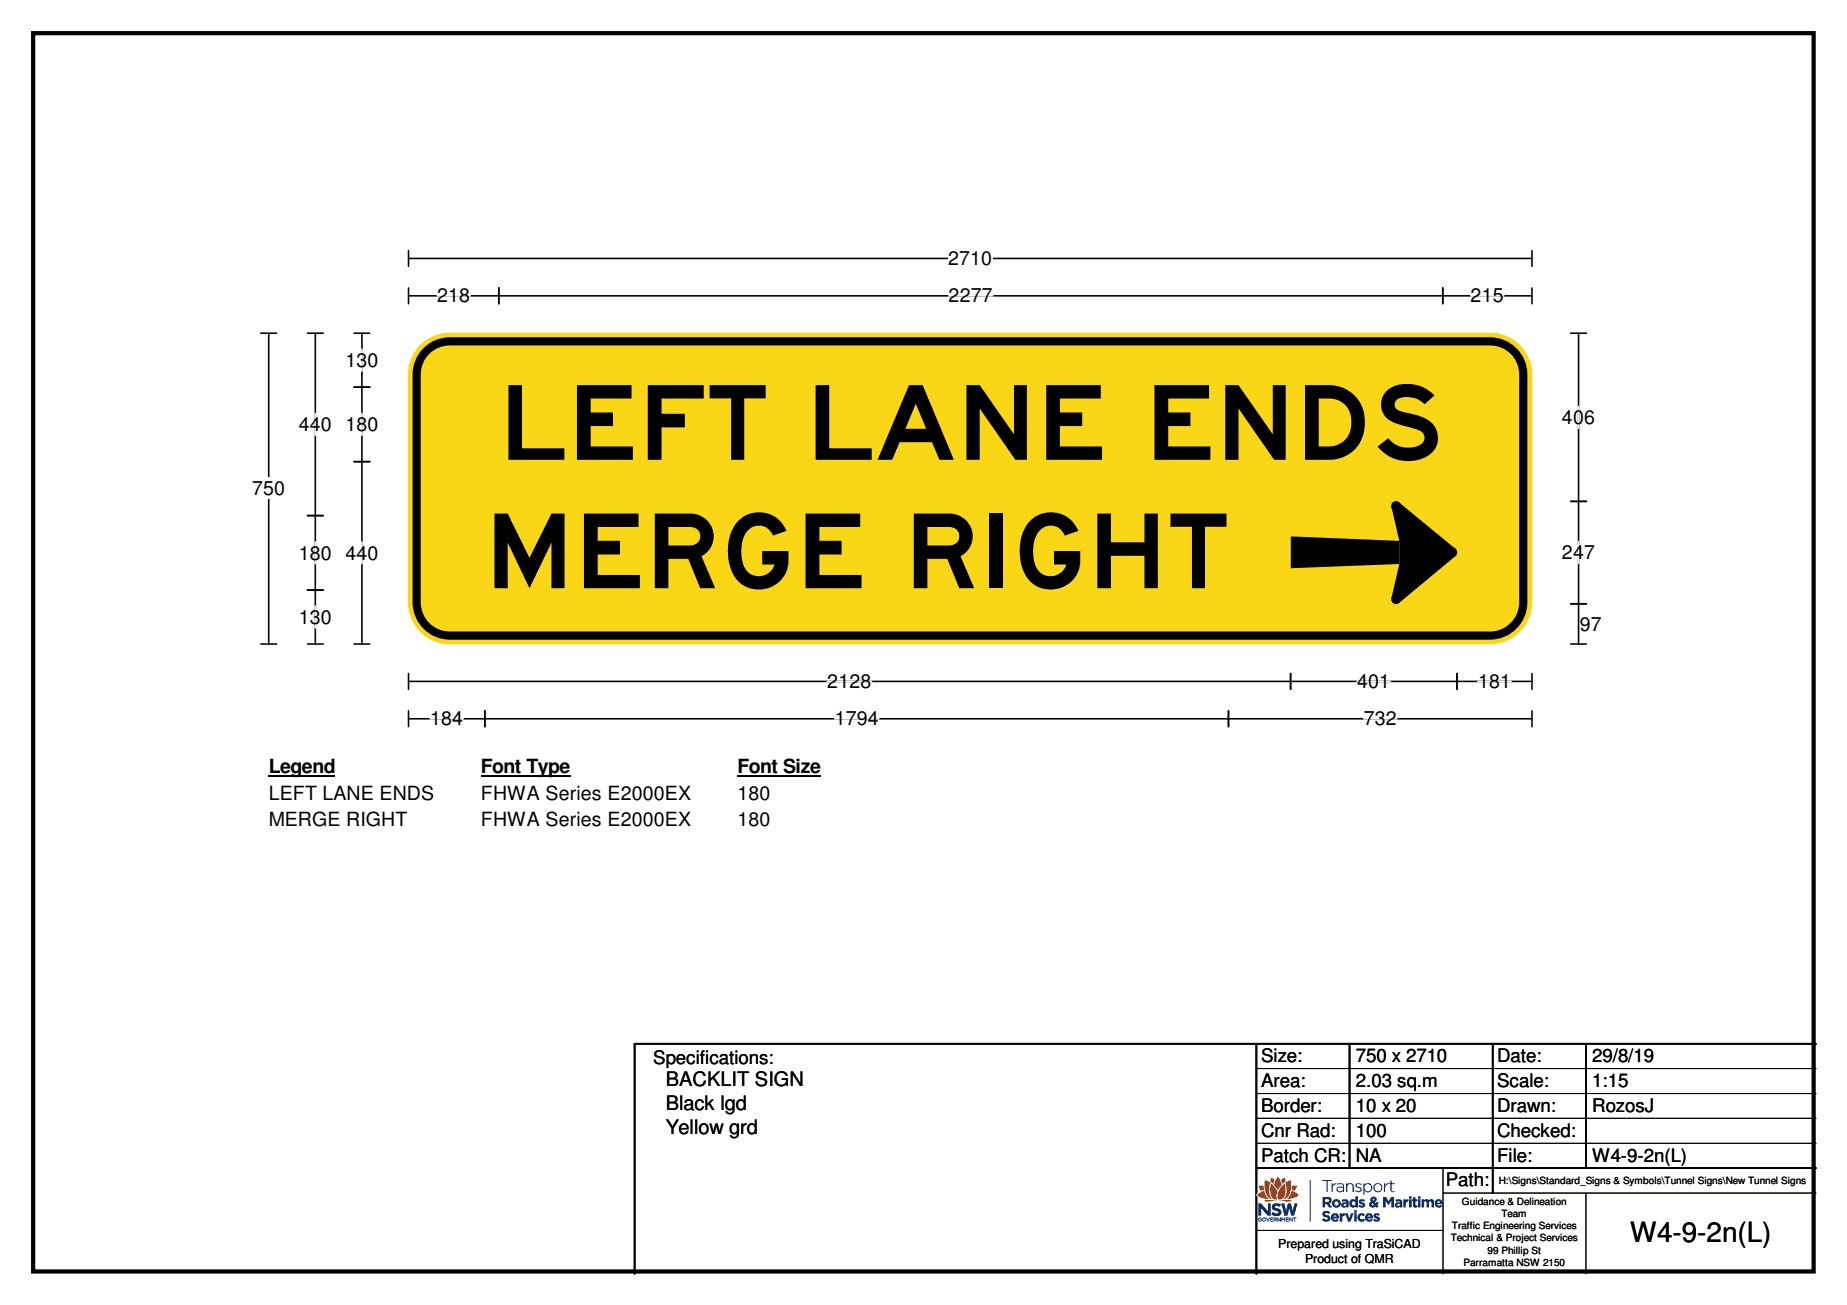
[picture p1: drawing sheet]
<svg xmlns="http://www.w3.org/2000/svg" width="297mm" height="210mm" viewBox="0 0 297 210" stroke-linecap="round" stroke-linejoin="round" font-family="sans-serif">
<path d="M5.3 5.3h286.4v199.2h-286.4z" fill="none" stroke="#000" stroke-width=".68"/>
<path d="M65.7 41.6h180.7M65.7 40.3v2.5M246.4 40.3v2.5" fill="none" stroke="#000" stroke-width=".25"/>
<path d="M152.5 39.8h7.1v3.5h-7.1z" fill="#fff"/>
<g fill="none" stroke="#000" stroke-width=".25">
<path d="M41.9 53.6h2.6M43.2 53.6v50M65.7 47.6h180.7M65.7 46.3v2.6M80.2 46.3v2.6M232 46.3v2.6M246.4 46.3v2.6M41.9 103.6h2.6M65.7 108.3v2.6M65.7 114.3v2.6M65.7 109.6h180.7M65.7 115.6h180.7"/>
<path d="M78 114.3v2.6M197.6 114.3v2.6M207.6 108.3v2.6M234.3 108.3v2.6M246.4 108.3v2.6M246.4 114.3v2.6"/>
</g>
<path d="M70.3 47.6h5.3M152.6 47.6h7.1M236.5 47.6h5.3M69.2 115.6h5.3M133 109.6h7.2M134.2 115.6h7.1M218.3 109.6h5.3M219.3 115.6h5.4M237.7 109.6h5.3" fill="none" stroke="#fff" stroke-width=".25"/>
<path d="M40.6 76.8h5.3v3.5h-5.3z" fill="#fff"/>
<g fill="none" stroke="#000" stroke-width=".25">
<path d="M49.4 53.6h2.6M50.7 53.6v50M56.9 53.6h2.6M58.2 53.6v50M252.6 53.6h2.5M253.9 53.6v50M56.9 62.3h2.6M56.9 74.3h2.6M49.4 82.9h2.6M49.4 94.9h2.6M252.6 80.6h2.5M252.6 97.1h2.5"/>
<path d="M49.4 103.6h2.6M56.9 103.6h2.6M252.6 103.6h2.5"/>
</g>
<path d="M58.2 56.2v3.5M50.7 66.5v3.5M58.2 66.5v3.5M253.9 65.4v3.5M50.7 87.2v3.5M50.7 97.5v3.5M58.2 87.2v3.5M253.9 87.1v3.5" fill="none" stroke="#fff" stroke-width=".25"/>
<path d="M43.2 121.6h10.7v3.5h-10.7z" fill="#fff"/>
<path d="M43.2 124.9h10.7" fill="none" stroke="#000" stroke-width=".3"/>
<path d="M77.3 121.6h14.4v3.5h-14.4z" fill="#fff"/>
<path d="M77.3 124.9h14.4" fill="none" stroke="#000" stroke-width=".3"/>
<path d="M118.6 121.6h13.4v3.5h-13.4z" fill="#fff"/>
<path d="M118.6 124.9h13.4" fill="none" stroke="#000" stroke-width=".3"/>
<g fill="#fff">
<path d="M43.2 125.9h26.6v3.5h-26.6z"/>
<path d="M77.3 125.9h33.8v3.5h-33.8z"/>
<path d="M118.6 125.9h5.3v3.5h-5.3z"/>
<path d="M43.2 130.1h22.3v3.5h-22.3z"/>
<path d="M77.3 130.1h33.8v3.5h-33.8z"/>
<path d="M118.6 130.1h5.3v3.5h-5.3z"/>
</g>
<path d="M68 55.2a6.6 6.6 0 0 1 4.3-1.6h167.3a6.7 6.7 0 0 1 6.7 6.6v36.7a6.7 6.7 0 0 1-6.7 6.6h-167.3a6.7 6.7 0 0 1-6.6-6.6v-36.7a6.6 6.6 0 0 1 2.3-5z" fill-rule="evenodd" fill="#fad716"/>
<path d="M68 55.2a6.6 6.6 0 0 1 4.3-1.6h167.3a6.7 6.7 0 0 1 6.7 6.6v36.7a6.7 6.7 0 0 1-6.7 6.6h-167.3a6.7 6.7 0 0 1-6.6-6.6v-36.7a6.6 6.6 0 0 1 2.3-5z" fill="none" stroke="#fad716" stroke-width=".16"/>
<path d="M68.6 56.5a5.3 5.3 0 0 1 3.7-1.6h167.3a5.3 5.3 0 0 1 5.4 5.3v36.7a5.4 5.4 0 0 1-5.4 5.3h-167.3a5.3 5.3 0 0 1-5.3-5.3v-36.7a5.3 5.3 0 0 1 1.6-3.7z" fill="none" stroke="#000" stroke-width="1.3"/>
<g fill="#000">
<path d="M207.6 86.3l17.4 .7v3.7l-17.4 .7z"/>
<path d="M223.8 81.5l1.2-.7 9.1 7.5v1.2l-9.1 7.5-1.2-.8 1.2-5.5v-3.7z" fill-rule="evenodd"/>
<circle cx="224.5" cy="96.4" r=".79"/>
<circle cx="224.5" cy="81.4" r=".79"/>
<circle cx="233.6" cy="88.8" r=".79"/>
</g>
<path d="M202.1 167.9v37M217 167.9v20M240.1 167.9v24M255.1 167.9v20M292.1 167.9h-190v37M202.1 187.9h90" fill="none" stroke="#000" stroke-width=".3"/>
<path d="M202.1 171.9h90M202.1 175.9h90M202.1 179.9h90M202.1 183.9h90M202.1 197.9h30M232.1 191.9h60M232.1 187.9v17M255.1 191.9v13" fill="none" stroke="#000" stroke-width=".16"/>
<g fill="#12387f">
<path d="M206.1 193.6l.5 1.9h.4l.3-1.2 .4 1.2h.4l.6-1.9h-.5l-.3 1.3-.3-1.3h-.5l-.3 1.2-.3-1.2zM202.4 193.6v1.9h.4v-1.2l1.1 1.2h.4v-1.9h-.4v1.3l-1.1-1.3z" fill-rule="evenodd"/>
<path d="M202.3 196l.3-.2 .3 .1-.4 .1-.1 .1 .2 .3 .2-.1-.2-.2h.3v.3l-.4 .1-.2-.2z" fill-rule="evenodd"/>
<path d="M203.2 196l-.1 .2a.23 .23 0 0 0 .3 .1 .23 .23 0 0 0 .1-.3zM203 196a.34 .34 0 0 1 .5-.1 .34 .34 0 0 1 0 .5l-.3 .1-.2-.2z" fill-rule="evenodd"/>
<path d="M203.6 195.8l.3 .5 .2-.5h.1l-.2 .7z" fill-rule="evenodd"/>
<path d="M204.3 195.8h.4v.2h-.3v.1h.3v.1h-.3v.2h.3v.1h-.4z" fill-rule="evenodd"/>
<path d="M204.9 196v.2l.3-.1v-.1zM204.8 195.8l.5 .1 .1 .2-.2 .1 .2 .3h-.2l-.1-.2h-.2l-.1 .2z" fill-rule="evenodd"/>
<path d="M205.4 195.8l.5 .5v-.5h.1v.7l-.4-.5v.5h-.2z" fill-rule="evenodd"/>
<path d="M206.1 195.8h.1l.2 .3 .3-.3v.7h-.1v-.5l-.2 .3-.2-.3v.5h-.1z" fill-rule="evenodd"/>
<path d="M206.8 195.8h.5v.2h-.4v.1h.3v.1h-.3v.2h.4v.1h-.5z" fill-rule="evenodd"/>
<path d="M207.3 195.8h.2l.3 .5v-.5h.1v.7l-.4-.5v.5h-.2z" fill-rule="evenodd"/>
<path d="M208 195.8h.5v.2h-.2v.5h-.1v-.5h-.2z" fill-rule="evenodd"/>
<path d="M204.6 193.8l.4-.3h.5l.4 .2 .1 .1-.2 .3-.4-.2-.4 .1v.2l.6 .2a.6 .6 0 0 1 .5 .6 .6 .6 0 0 1-.5 .6l-.7-.1-.4-.2 .2-.4 .4 .3h.4l.1-.1a.58 .58 0 0 0-.7-.4v-.1a.53 .53 0 0 1-.3-.8z" fill-rule="evenodd"/>
<path d="M212.7 189.8h1.5v.1h-.7v1.8h-.1v-1.8h-.7z" fill-rule="evenodd"/>
<path d="M214.2 190.3h.1v.4l.4-.4h.2v.2a.67 .67 0 0 0-.6 .5v.7h-.1z" fill-rule="evenodd"/>
<path d="M215.2 191.1a.33 .33 0 0 0-.1 .3 .33 .33 0 0 0 .3 .2l.5-.1 .1-.4-.4-.1zM215.1 190.4l.7-.1 .4 .4v1h-.2v-.2l-.3 .2-.3 .1a.45 .45 0 0 1-.4-.4 .45 .45 0 0 1 .3-.5h.7v-.1l-.2-.3h-.7z" fill-rule="evenodd"/>
<path d="M216.5 190.3h.2v.3a.57 .57 0 0 1 .6-.3 .57 .57 0 0 1 .4 .5v.9h-.2v-1l-.3-.3-.4 .1-.1 .2v1h-.2z" fill-rule="evenodd"/>
<path d="M218.1 190.4l.6-.1 .2 .2v.1l-.2-.1h-.4a.25 .25 0 0 0-.1 .3 .25 .25 0 0 0 .2 .1 .42 .42 0 0 1 .5 .2 .42 .42 0 0 1 0 .5l-.5 .2-.5-.2 .1-.2 .4 .2a.28 .28 0 0 0 .5-.2 .28 .28 0 0 0-.4-.3 .41 .41 0 0 1-.4-.2 .41 .41 0 0 1 0-.4z" fill-rule="evenodd"/>
<path d="M219.4 191a.58 .58 0 0 0 1.1 0 .58 .58 0 0 0-1.1 0zM219.3 190.3h.1v.3l.3-.3h.2a.66 .66 0 0 1 .8 .7l-.1 .5-.3 .2h-.6l-.3-.3v.8h-.1z" fill-rule="evenodd"/>
<path d="M221 191a.6 .6 0 0 0 1.2 0 .6 .6 0 0 0-1.2 0zM220.9 191a.71 .71 0 0 1 1.4 0 .71 .71 0 0 1-1.4 0z" fill-rule="evenodd"/>
<path d="M222.6 190.3h.1v.4l.3-.3 .3-.1v.2h-.3l-.2 .4-.1 .8h-.1z" fill-rule="evenodd"/>
<path d="M223.6 189.9h.2v.4h.5v.2h-.5v1l.2 .1h.2a.25 .25 0 0 1-.2 .2 .25 .25 0 0 1-.2-.2l-.2-.1v-1h-.2v-.2h.2z" fill-rule="evenodd"/>
<path d="M213.1 192.9v.4h.6l.1-.3-.1-.1zM212.7 192.5l1 .1a.52 .52 0 0 1 .4 .4 .52 .52 0 0 1-.2 .5l-.1 .1 .4 .6h-.5l-.3-.5h-.3v.5h-.4z" fill-rule="evenodd"/>
<path d="M214.6 193.5a.35 .35 0 0 0 .7 0 .35 .35 0 0 0-.7 0zM214.2 193.6a.7 .7 0 0 1 1.4 0 .7 .7 0 0 1-1.4 0z" fill-rule="evenodd"/>
<path d="M216.1 193.7l.1 .3 .3-.2-.1-.2zM215.8 193l.7-.1 .4 .4v.9h-.4v-.1l-.5 .1a.41 .41 0 0 1-.3-.4 .41 .41 0 0 1 .3-.4l.5 .1v-.2l-.1-.1-.5 .1z" fill-rule="evenodd"/>
<path d="M217.3 193.5a.35 .35 0 0 0 .7 0 .35 .35 0 0 0-.7 0zM217.1 193.1h.1a.55 .55 0 0 1 .8 0v-.7h.4v1.8h-.4v-.2l-.3 .2-.4-.1-.3-.6z" fill-rule="evenodd"/>
<path d="M218.6 193l.7-.1 .2 .1-.1 .3-.5-.1v.1l.2 .1a.41 .41 0 0 1 .4 .4 .41 .41 0 0 1-.3 .4h-.3l-.4-.2 .1-.2 .6 .1v-.1a.52 .52 0 0 1-.6-.7z" fill-rule="evenodd"/>
<path d="M220.8 192.8a.19 .19 0 0 0-.1 .3 .19 .19 0 0 0 .3 0 .19 .19 0 0 0 0-.3zM220.6 193.5v.2v.2l.5-.1-.4-.3zM220.5 192.7l.3-.2h.3l.2 .2 .1 .4-.4 .2 .3 .3 .1-.3 .3 .1-.2 .4 .2 .3-.3 .1-.2-.1-.6 .1-.3-.2a.52 .52 0 0 1 .2-.7l-.1-.3z" fill-rule="evenodd"/>
<path d="M222.5 192.5h.4l.4 .8 .5-.8h.4v1.7h-.4v-1.1l-.5 .7-.5-.7v1.1h-.3z" fill-rule="evenodd"/>
<path d="M224.8 193.6l-.1 .2v.1h.4l.1-.2zM224.4 193l.8-.1 .3 .4v.9h-.3v-.1l-.3 .1h-.3a.42 .42 0 0 1-.3-.4 .42 .42 0 0 1 .3-.4l.6 .1-.2-.3-.5 .1z" fill-rule="evenodd"/>
<path d="M225.7 192.9h.4v.3l.2-.3h.2v.4l-.4 .2v.7h-.4z" fill-rule="evenodd"/>
<path d="M226.6 192.9h.4v1.3h-.4zM226.6 192.4h.4v.4h-.4z" fill-rule="evenodd"/>
<path d="M227.2 192.6h.4v.3h.3v.3h-.3v.6h.3v.4h-.4l-.2-.1-.1-.9h-.1z" fill-rule="evenodd"/>
<path d="M228 192.9h.4v1.3h-.4zM228 192.4h.4v.4h-.4z" fill-rule="evenodd"/>
<path d="M228.6 192.9h.4v.1a.48 .48 0 0 1 .8 .1l.3-.2 .4 .1 .1 1.2h-.4v-.8l-.1-.2-.2 .1-.1 .2v.7h-.4v-.7a.22 .22 0 0 0-.2-.3 .22 .22 0 0 0-.2 .3v.7h-.4z" fill-rule="evenodd"/>
<path d="M231.2 193.2l-.1 .3h.5l-.1-.3zM230.8 193.2l.5-.3 .5 .1 .2 .3v.4h-.9l.2 .2 .4-.1 .2 .2v.1l-.3 .1-.6-.1-.2-.3z" fill-rule="evenodd"/>
<path d="M212.8 194.9l.3-.1h.4l.4 .2-.2 .2-.3-.1h-.3v.2l.1 .1a.61 .61 0 0 1 .7 .8l-.3 .3h-.5l-.5-.2 .2-.3 .4 .2 .3-.1 .1-.2-.2-.1a.65 .65 0 0 1-.7-.6z" fill-rule="evenodd"/>
<path d="M214.6 195.5l-.2 .2h.6l-.1-.2zM214.2 195.4l.3-.2h.4l.4 .4v.4h-.9a.36 .36 0 0 0 .6 0l.3 .3-.2 .1-.4 .1-.2-.1a.66 .66 0 0 1-.3-1z" fill-rule="evenodd"/>
<path d="M215.5 195.2h.4v.3l.2-.3h.1v.3l-.2 .1-.1 .1v.8h-.4z" fill-rule="evenodd"/>
<path d="M216.3 195.2h.4l.3 .8 .3-.8h.4l-.5 1.3h-.4z" fill-rule="evenodd"/>
<path d="M217.8 195.2h.4v1.3h-.4zM217.8 194.7h.4v.3h-.4z" fill-rule="evenodd"/>
<path d="M218.4 195.4l.4-.2h.4l.3 .1-.2 .3-.2-.1h-.3l-.1 .5 .2 .2 .4-.2 .2 .3-.3 .2-.5-.1a.71 .71 0 0 1-.3-1z" fill-rule="evenodd"/>
<path d="M220 195.5l-.1 .2h.6l-.2-.2zM219.7 195.4l.2-.2h.5l.2 .1 .2 .4v.3h-.9l.3 .2 .4-.2 .2 .3h-.1l-.5 .2-.3-.1a.66 .66 0 0 1-.2-1z" fill-rule="evenodd"/>
<path d="M221 195.3l.3-.1 .6 .1-.2 .2h-.4v.1l.2 .1a.45 .45 0 0 1 .4 .6l-.2 .2h-.5l-.4-.2 .2-.3 .3 .2h.2v-.2a.58 .58 0 0 1-.6-.5z" fill-rule="evenodd"/>
<path d="M210.6 189.8l.2 .1-.1 6.6h-.1z" fill-rule="evenodd"/>
</g>
<path d="M202.3 190.7l.2-.1h.7l.1-.7a.47 .47 0 0 1 .7 0l.1 .1 .2-.6a.25 .25 0 0 1 .5 .1 .32 .32 0 0 0 .3 .1 .32 .32 0 0 0 .3-.3l.2-.1 .3 .5 .6-.4h.1l.2 .4a.22 .22 0 0 0 .2 .3 .22 .22 0 0 0 .2-.2l.3-.1 .2 .1 .1 .8h.7a.43 .43 0 0 1 0 .7l-.2 .3a.94 .94 0 0 1 .7 .7l-.5 .4-.8 .2a.35 .35 0 0 1 0 .4 .35 .35 0 0 1-.4 .1l-1.2-.2-2.6 .2a.25 .25 0 0 1-.3-.2 .25 .25 0 0 1 .2-.3l-.8-.2a.54 .54 0 0 1-.5-.7l.6-.4-.3-.5z" fill-rule="evenodd" fill="#fefefe"/>
<g fill="#e3163d">
<path d="M206.7 190.2l.9-.4v1.3l-.2 .9-.2 .4-.4 .4-.4 .1 .3-.3 .2-.6v-1.2z" fill-rule="evenodd"/>
<path d="M206.3 190.6l.4-.2 .1 .5-.1 1.3-.3 .5-.4 .3h-.3l-.3-.3 .1-.8 .3-.6z" fill-rule="evenodd"/>
<path d="M206 189.8l.5-.3a.24 .24 0 0 1 .2 .3l.1 .2-.6 .5z" fill-rule="evenodd"/>
<path d="M207.8 190.8l.7-.1v.4a.43 .43 0 0 1-.3 .4 .43 .43 0 0 1-.5-.2z" fill-rule="evenodd"/>
<path d="M207.7 191.6h.2l.9 .5v.2l-.7 .4-1.2 .2 .5-.6z" fill-rule="evenodd"/>
<path d="M205.7 193.1l1.8-.1h.2l-.3 .3z" fill-rule="evenodd"/>
<path d="M203.5 189.8l.6 .3a.24 .24 0 0 1 .2 .2 .24 .24 0 0 1-.1 .2l-.1 1.4 .2 .6 .3 .4-.6-.2-.5-.8-.1-.9z" fill-rule="evenodd"/>
<path d="M204.4 190.4l.5 .4a1.1 1.1 0 0 1 .4 1.3v.6l.1 .2h-.5l-.4-.3-.2-1z" fill-rule="evenodd"/>
<path d="M205.4 189.3h.2l.3 .7a.53 .53 0 0 1 0 .9l-.4 .6-.4-.6a.45 .45 0 0 1-.1-.7z" fill-rule="evenodd"/>
<path d="M204.4 189.4l.3 .2a.32 .32 0 0 1 .3 .2 .32 .32 0 0 1-.1 .3l-.1 .4-.2-.2a.54 .54 0 0 1-.2-.9z" fill-rule="evenodd"/>
<path d="M202.5 190.7h.7v.4a.33 .33 0 0 1-.3 .4v.1a.94 .94 0 0 1-.4-.9z" fill-rule="evenodd"/>
<path d="M202.2 192.1l1.1-.6 .3 .9 .5 .5-1.4-.3a.55 .55 0 0 1-.5-.5z" fill-rule="evenodd"/>
<path d="M203.4 193l2 .1-1.8 .2-.2-.1z" fill-rule="evenodd"/>
</g>
<path d="M202.1 167.9v37M217 167.9v20M240.1 167.9v24M255.1 167.9v20M292.1 167.9h-190v37M202.1 187.9h90" fill="none" stroke="#000" stroke-width=".3"/>
<path d="M202.1 171.9h90M202.1 175.9h90M202.1 179.9h90M202.1 183.9h90M202.1 197.9h30M232.1 191.9h60M232.1 187.9v17M255.1 191.9v13" fill="none" stroke="#000" stroke-width=".16"/>
<g fill="#12387f">
<path d="M206.1 193.6l.5 1.9h.4l.3-1.2 .4 1.2h.4l.6-1.9h-.5l-.3 1.3-.3-1.3h-.5l-.3 1.2-.3-1.2zM202.4 193.6v1.9h.4v-1.2l1.1 1.2h.4v-1.9h-.4v1.3l-1.1-1.3z" fill-rule="evenodd"/>
<path d="M202.3 196l.3-.2 .3 .1-.4 .1-.1 .1 .2 .3 .2-.1-.2-.2h.3v.3l-.4 .1-.2-.2z" fill-rule="evenodd"/>
<path d="M203.2 196l-.1 .2a.23 .23 0 0 0 .3 .1 .23 .23 0 0 0 .1-.3zM203 196a.34 .34 0 0 1 .5-.1 .34 .34 0 0 1 0 .5l-.3 .1-.2-.2z" fill-rule="evenodd"/>
<path d="M203.6 195.8l.3 .5 .2-.5h.1l-.2 .7z" fill-rule="evenodd"/>
<path d="M204.3 195.8h.4v.2h-.3v.1h.3v.1h-.3v.2h.3v.1h-.4z" fill-rule="evenodd"/>
<path d="M204.9 196v.2l.3-.1v-.1zM204.8 195.8l.5 .1 .1 .2-.2 .1 .2 .3h-.2l-.1-.2h-.2l-.1 .2z" fill-rule="evenodd"/>
<path d="M205.4 195.8l.5 .5v-.5h.1v.7l-.4-.5v.5h-.2z" fill-rule="evenodd"/>
<path d="M206.1 195.8h.1l.2 .3 .3-.3v.7h-.1v-.5l-.2 .3-.2-.3v.5h-.1z" fill-rule="evenodd"/>
<path d="M206.8 195.8h.5v.2h-.4v.1h.3v.1h-.3v.2h.4v.1h-.5z" fill-rule="evenodd"/>
<path d="M207.3 195.8h.2l.3 .5v-.5h.1v.7l-.4-.5v.5h-.2z" fill-rule="evenodd"/>
<path d="M208 195.8h.5v.2h-.2v.5h-.1v-.5h-.2z" fill-rule="evenodd"/>
<path d="M204.6 193.8l.4-.3h.5l.4 .2 .1 .1-.2 .3-.4-.2-.4 .1v.2l.6 .2a.6 .6 0 0 1 .5 .6 .6 .6 0 0 1-.5 .6l-.7-.1-.4-.2 .2-.4 .4 .3h.4l.1-.1a.58 .58 0 0 0-.7-.4v-.1a.53 .53 0 0 1-.3-.8z" fill-rule="evenodd"/>
<path d="M212.7 189.8h1.5v.1h-.7v1.8h-.1v-1.8h-.7z" fill-rule="evenodd"/>
<path d="M214.2 190.3h.1v.4l.4-.4h.2v.2a.67 .67 0 0 0-.6 .5v.7h-.1z" fill-rule="evenodd"/>
<path d="M215.2 191.1a.33 .33 0 0 0-.1 .3 .33 .33 0 0 0 .3 .2l.5-.1 .1-.4-.4-.1zM215.1 190.4l.7-.1 .4 .4v1h-.2v-.2l-.3 .2-.3 .1a.45 .45 0 0 1-.4-.4 .45 .45 0 0 1 .3-.5h.7v-.1l-.2-.3h-.7z" fill-rule="evenodd"/>
<path d="M216.5 190.3h.2v.3a.57 .57 0 0 1 .6-.3 .57 .57 0 0 1 .4 .5v.9h-.2v-1l-.3-.3-.4 .1-.1 .2v1h-.2z" fill-rule="evenodd"/>
<path d="M218.1 190.4l.6-.1 .2 .2v.1l-.2-.1h-.4a.25 .25 0 0 0-.1 .3 .25 .25 0 0 0 .2 .1 .42 .42 0 0 1 .5 .2 .42 .42 0 0 1 0 .5l-.5 .2-.5-.2 .1-.2 .4 .2a.28 .28 0 0 0 .5-.2 .28 .28 0 0 0-.4-.3 .41 .41 0 0 1-.4-.2 .41 .41 0 0 1 0-.4z" fill-rule="evenodd"/>
<path d="M219.4 191a.58 .58 0 0 0 1.1 0 .58 .58 0 0 0-1.1 0zM219.3 190.3h.1v.3l.3-.3h.2a.66 .66 0 0 1 .8 .7l-.1 .5-.3 .2h-.6l-.3-.3v.8h-.1z" fill-rule="evenodd"/>
<path d="M221 191a.6 .6 0 0 0 1.2 0 .6 .6 0 0 0-1.2 0zM220.9 191a.71 .71 0 0 1 1.4 0 .71 .71 0 0 1-1.4 0z" fill-rule="evenodd"/>
<path d="M222.6 190.3h.1v.4l.3-.3 .3-.1v.2h-.3l-.2 .4-.1 .8h-.1z" fill-rule="evenodd"/>
<path d="M223.6 189.9h.2v.4h.5v.2h-.5v1l.2 .1h.2a.25 .25 0 0 1-.2 .2 .25 .25 0 0 1-.2-.2l-.2-.1v-1h-.2v-.2h.2z" fill-rule="evenodd"/>
<path d="M213.1 192.9v.4h.6l.1-.3-.1-.1zM212.7 192.5l1 .1a.52 .52 0 0 1 .4 .4 .52 .52 0 0 1-.2 .5l-.1 .1 .4 .6h-.5l-.3-.5h-.3v.5h-.4z" fill-rule="evenodd"/>
<path d="M214.6 193.5a.35 .35 0 0 0 .7 0 .35 .35 0 0 0-.7 0zM214.2 193.6a.7 .7 0 0 1 1.4 0 .7 .7 0 0 1-1.4 0z" fill-rule="evenodd"/>
<path d="M216.1 193.7l.1 .3 .3-.2-.1-.2zM215.8 193l.7-.1 .4 .4v.9h-.4v-.1l-.5 .1a.41 .41 0 0 1-.3-.4 .41 .41 0 0 1 .3-.4l.5 .1v-.2l-.1-.1-.5 .1z" fill-rule="evenodd"/>
<path d="M217.3 193.5a.35 .35 0 0 0 .7 0 .35 .35 0 0 0-.7 0zM217.1 193.1h.1a.55 .55 0 0 1 .8 0v-.7h.4v1.8h-.4v-.2l-.3 .2-.4-.1-.3-.6z" fill-rule="evenodd"/>
<path d="M218.6 193l.7-.1 .2 .1-.1 .3-.5-.1v.1l.2 .1a.41 .41 0 0 1 .4 .4 .41 .41 0 0 1-.3 .4h-.3l-.4-.2 .1-.2 .6 .1v-.1a.52 .52 0 0 1-.6-.7z" fill-rule="evenodd"/>
<path d="M220.8 192.8a.19 .19 0 0 0-.1 .3 .19 .19 0 0 0 .3 0 .19 .19 0 0 0 0-.3zM220.6 193.5v.2v.2l.5-.1-.4-.3zM220.5 192.7l.3-.2h.3l.2 .2 .1 .4-.4 .2 .3 .3 .1-.3 .3 .1-.2 .4 .2 .3-.3 .1-.2-.1-.6 .1-.3-.2a.52 .52 0 0 1 .2-.7l-.1-.3z" fill-rule="evenodd"/>
<path d="M222.5 192.5h.4l.4 .8 .5-.8h.4v1.7h-.4v-1.1l-.5 .7-.5-.7v1.1h-.3z" fill-rule="evenodd"/>
<path d="M224.8 193.6l-.1 .2v.1h.4l.1-.2zM224.4 193l.8-.1 .3 .4v.9h-.3v-.1l-.3 .1h-.3a.42 .42 0 0 1-.3-.4 .42 .42 0 0 1 .3-.4l.6 .1-.2-.3-.5 .1z" fill-rule="evenodd"/>
<path d="M225.7 192.9h.4v.3l.2-.3h.2v.4l-.4 .2v.7h-.4z" fill-rule="evenodd"/>
<path d="M226.6 192.9h.4v1.3h-.4zM226.6 192.4h.4v.4h-.4z" fill-rule="evenodd"/>
<path d="M227.2 192.6h.4v.3h.3v.3h-.3v.6h.3v.4h-.4l-.2-.1-.1-.9h-.1z" fill-rule="evenodd"/>
<path d="M228 192.9h.4v1.3h-.4zM228 192.4h.4v.4h-.4z" fill-rule="evenodd"/>
<path d="M228.6 192.9h.4v.1a.48 .48 0 0 1 .8 .1l.3-.2 .4 .1 .1 1.2h-.4v-.8l-.1-.2-.2 .1-.1 .2v.7h-.4v-.7a.22 .22 0 0 0-.2-.3 .22 .22 0 0 0-.2 .3v.7h-.4z" fill-rule="evenodd"/>
<path d="M231.2 193.2l-.1 .3h.5l-.1-.3zM230.8 193.2l.5-.3 .5 .1 .2 .3v.4h-.9l.2 .2 .4-.1 .2 .2v.1l-.3 .1-.6-.1-.2-.3z" fill-rule="evenodd"/>
<path d="M212.8 194.9l.3-.1h.4l.4 .2-.2 .2-.3-.1h-.3v.2l.1 .1a.61 .61 0 0 1 .7 .8l-.3 .3h-.5l-.5-.2 .2-.3 .4 .2 .3-.1 .1-.2-.2-.1a.65 .65 0 0 1-.7-.6z" fill-rule="evenodd"/>
<path d="M214.6 195.5l-.2 .2h.6l-.1-.2zM214.2 195.4l.3-.2h.4l.4 .4v.4h-.9a.36 .36 0 0 0 .6 0l.3 .3-.2 .1-.4 .1-.2-.1a.66 .66 0 0 1-.3-1z" fill-rule="evenodd"/>
<path d="M215.5 195.2h.4v.3l.2-.3h.1v.3l-.2 .1-.1 .1v.8h-.4z" fill-rule="evenodd"/>
<path d="M216.3 195.2h.4l.3 .8 .3-.8h.4l-.5 1.3h-.4z" fill-rule="evenodd"/>
<path d="M217.8 195.2h.4v1.3h-.4zM217.8 194.7h.4v.3h-.4z" fill-rule="evenodd"/>
<path d="M218.4 195.4l.4-.2h.4l.3 .1-.2 .3-.2-.1h-.3l-.1 .5 .2 .2 .4-.2 .2 .3-.3 .2-.5-.1a.71 .71 0 0 1-.3-1z" fill-rule="evenodd"/>
<path d="M220 195.5l-.1 .2h.6l-.2-.2zM219.7 195.4l.2-.2h.5l.2 .1 .2 .4v.3h-.9l.3 .2 .4-.2 .2 .3h-.1l-.5 .2-.3-.1a.66 .66 0 0 1-.2-1z" fill-rule="evenodd"/>
<path d="M221 195.3l.3-.1 .6 .1-.2 .2h-.4v.1l.2 .1a.45 .45 0 0 1 .4 .6l-.2 .2h-.5l-.4-.2 .2-.3 .3 .2h.2v-.2a.58 .58 0 0 1-.6-.5z" fill-rule="evenodd"/>
<path d="M210.6 189.8l.2 .1-.1 6.6h-.1z" fill-rule="evenodd"/>
</g>
<path d="M202.3 190.7l.2-.1h.7l.1-.7a.47 .47 0 0 1 .7 0l.1 .1 .2-.6a.25 .25 0 0 1 .5 .1 .32 .32 0 0 0 .3 .1 .32 .32 0 0 0 .3-.3l.2-.1 .3 .5 .6-.4h.1l.2 .4a.22 .22 0 0 0 .2 .3 .22 .22 0 0 0 .2-.2l.3-.1 .2 .1 .1 .8h.7a.43 .43 0 0 1 0 .7l-.2 .3a.94 .94 0 0 1 .7 .7l-.5 .4-.8 .2a.35 .35 0 0 1 0 .4 .35 .35 0 0 1-.4 .1l-1.2-.2-2.6 .2a.25 .25 0 0 1-.3-.2 .25 .25 0 0 1 .2-.3l-.8-.2a.54 .54 0 0 1-.5-.7l.6-.4-.3-.5z" fill-rule="evenodd" fill="#fefefe"/>
<g fill="#e3163d">
<path d="M206.7 190.2l.9-.4v1.3l-.2 .9-.2 .4-.4 .4-.4 .1 .3-.3 .2-.6v-1.2z" fill-rule="evenodd"/>
<path d="M206.3 190.6l.4-.2 .1 .5-.1 1.3-.3 .5-.4 .3h-.3l-.3-.3 .1-.8 .3-.6z" fill-rule="evenodd"/>
<path d="M206 189.8l.5-.3a.24 .24 0 0 1 .2 .3l.1 .2-.6 .5z" fill-rule="evenodd"/>
<path d="M207.8 190.8l.7-.1v.4a.43 .43 0 0 1-.3 .4 .43 .43 0 0 1-.5-.2z" fill-rule="evenodd"/>
<path d="M207.7 191.6h.2l.9 .5v.2l-.7 .4-1.2 .2 .5-.6z" fill-rule="evenodd"/>
<path d="M205.7 193.1l1.8-.1h.2l-.3 .3z" fill-rule="evenodd"/>
<path d="M203.5 189.8l.6 .3a.24 .24 0 0 1 .2 .2 .24 .24 0 0 1-.1 .2l-.1 1.4 .2 .6 .3 .4-.6-.2-.5-.8-.1-.9z" fill-rule="evenodd"/>
<path d="M204.4 190.4l.5 .4a1.1 1.1 0 0 1 .4 1.3v.6l.1 .2h-.5l-.4-.3-.2-1z" fill-rule="evenodd"/>
<path d="M205.4 189.3h.2l.3 .7a.53 .53 0 0 1 0 .9l-.4 .6-.4-.6a.45 .45 0 0 1-.1-.7z" fill-rule="evenodd"/>
<path d="M204.4 189.4l.3 .2a.32 .32 0 0 1 .3 .2 .32 .32 0 0 1-.1 .3l-.1 .4-.2-.2a.54 .54 0 0 1-.2-.9z" fill-rule="evenodd"/>
<path d="M202.5 190.7h.7v.4a.33 .33 0 0 1-.3 .4v.1a.94 .94 0 0 1-.4-.9z" fill-rule="evenodd"/>
<path d="M202.2 192.1l1.1-.6 .3 .9 .5 .5-1.4-.3a.55 .55 0 0 1-.5-.5z" fill-rule="evenodd"/>
<path d="M203.4 193l2 .1-1.8 .2-.2-.1z" fill-rule="evenodd"/>
</g>
<g font-size="16.7">
<text x="80.2" y="74">LEFT LANE ENDS</text>
<text x="78" y="94.6">MERGE RIGHT</text>
</g>
<text font-size="4.5" x="262.2" y="199.8">W4-9-2n(L)</text>
<g font-size="3.2">
<text x="107.1" y="174.8">BACKLIT SIGN</text>
<text x="107.1" y="178.6">Black lgd</text>
<text x="107.1" y="182.5">Yellow grd</text>
</g>
<g font-size="3.1">
<text x="152.5" y="42.6">2710</text>
<text x="70.3" y="48.6">218</text>
<text x="152.6" y="48.6">2277</text>
<text x="236.5" y="48.6">215</text>
<text x="55.5" y="59">130</text>
<text x="48" y="69.3">440</text>
<text x="55.5" y="69.3">180</text>
<text x="251.2" y="68.2">406</text>
<text x="40.6" y="79.6">750</text>
<text x="251.2" y="90">247</text>
<text x="48" y="90">180</text>
<text x="55.5" y="90">440</text>
<text x="48" y="100.3">130</text>
<text x="254.1" y="101.4">97</text>
<text x="133.1" y="110.7">2128</text>
<text x="218.3" y="110.7">401</text>
<text x="237.7" y="110.7">181</text>
<text x="69.2" y="116.7">184</text>
<text x="134.2" y="116.7">1794</text>
<text x="219.3" y="116.7">732</text>
<text x="43.2" y="124.4">Legend</text>
<text x="77.3" y="124.4">Font Type</text>
<text x="118.6" y="124.4">Font Size</text>
<text x="43.2" y="128.7">LEFT LANE ENDS</text>
<text x="77.3" y="128.7">FHWA Series E2000EX</text>
<text x="118.6" y="128.7">180</text>
<text x="43.2" y="132.9">MERGE RIGHT</text>
<text x="77.3" y="132.9">FHWA Series E2000EX</text>
<text x="118.6" y="132.9">180</text>
</g>
<g font-size="3">
<text x="105.1" y="171.1">Specifications:</text>
<text x="202.8" y="170.9">Size:</text>
<text x="218.1" y="170.9">750 x 2710</text>
<text x="240.8" y="170.9">Date:</text>
<text x="256.1" y="170.9">29/8/19</text>
<text x="202.8" y="174.8">Area:</text>
<text x="202.8" y="178.9">Border:</text>
<text x="218.1" y="174.8">2.03 sq.m</text>
<text x="218.1" y="178.9">10 x 20</text>
<text x="240.8" y="174.8">Scale:</text>
<text x="240.8" y="178.9">Drawn:</text>
<text x="256.1" y="174.8">1:15</text>
<text x="256.1" y="178.9">RozosJ</text>
<text x="202.8" y="182.8">Cnr Rad:</text>
<text x="218.1" y="182.8">100</text>
<text x="240.8" y="182.8">Checked:</text>
<text x="202.8" y="186.9">Patch CR:</text>
<text x="218.1" y="186.9">NA</text>
<text x="232.5" y="190.8">Path:</text>
<text x="240.8" y="186.9">File:</text>
<text x="256.1" y="186.9">W4-9-2n(L)</text>
</g>
<g font-size="2">
<text x="205.6" y="200.7">Prepared using TraSiCAD</text>
<text x="209.9" y="203.1">Product of QMR</text>
</g>
<g font-size="1.6">
<text x="241" y="190.4">H:\Signs\Standard_Signs &amp; Symbols\Tunnel Signs\New Tunnel Signs</text>
<text x="233.5" y="197.7">Traffic Engineering Services</text>
<text x="235.1" y="193.8">Guidance &amp; Delineation</text>
<text x="241.5" y="195.8">Team</text>
<text x="233.3" y="199.7">Technical &amp; Project Services</text>
<text x="235.4" y="203.6">Parramatta NSW 2150</text>
<text x="239.2" y="201.6">99 Phillip St</text>
</g>
</svg>
